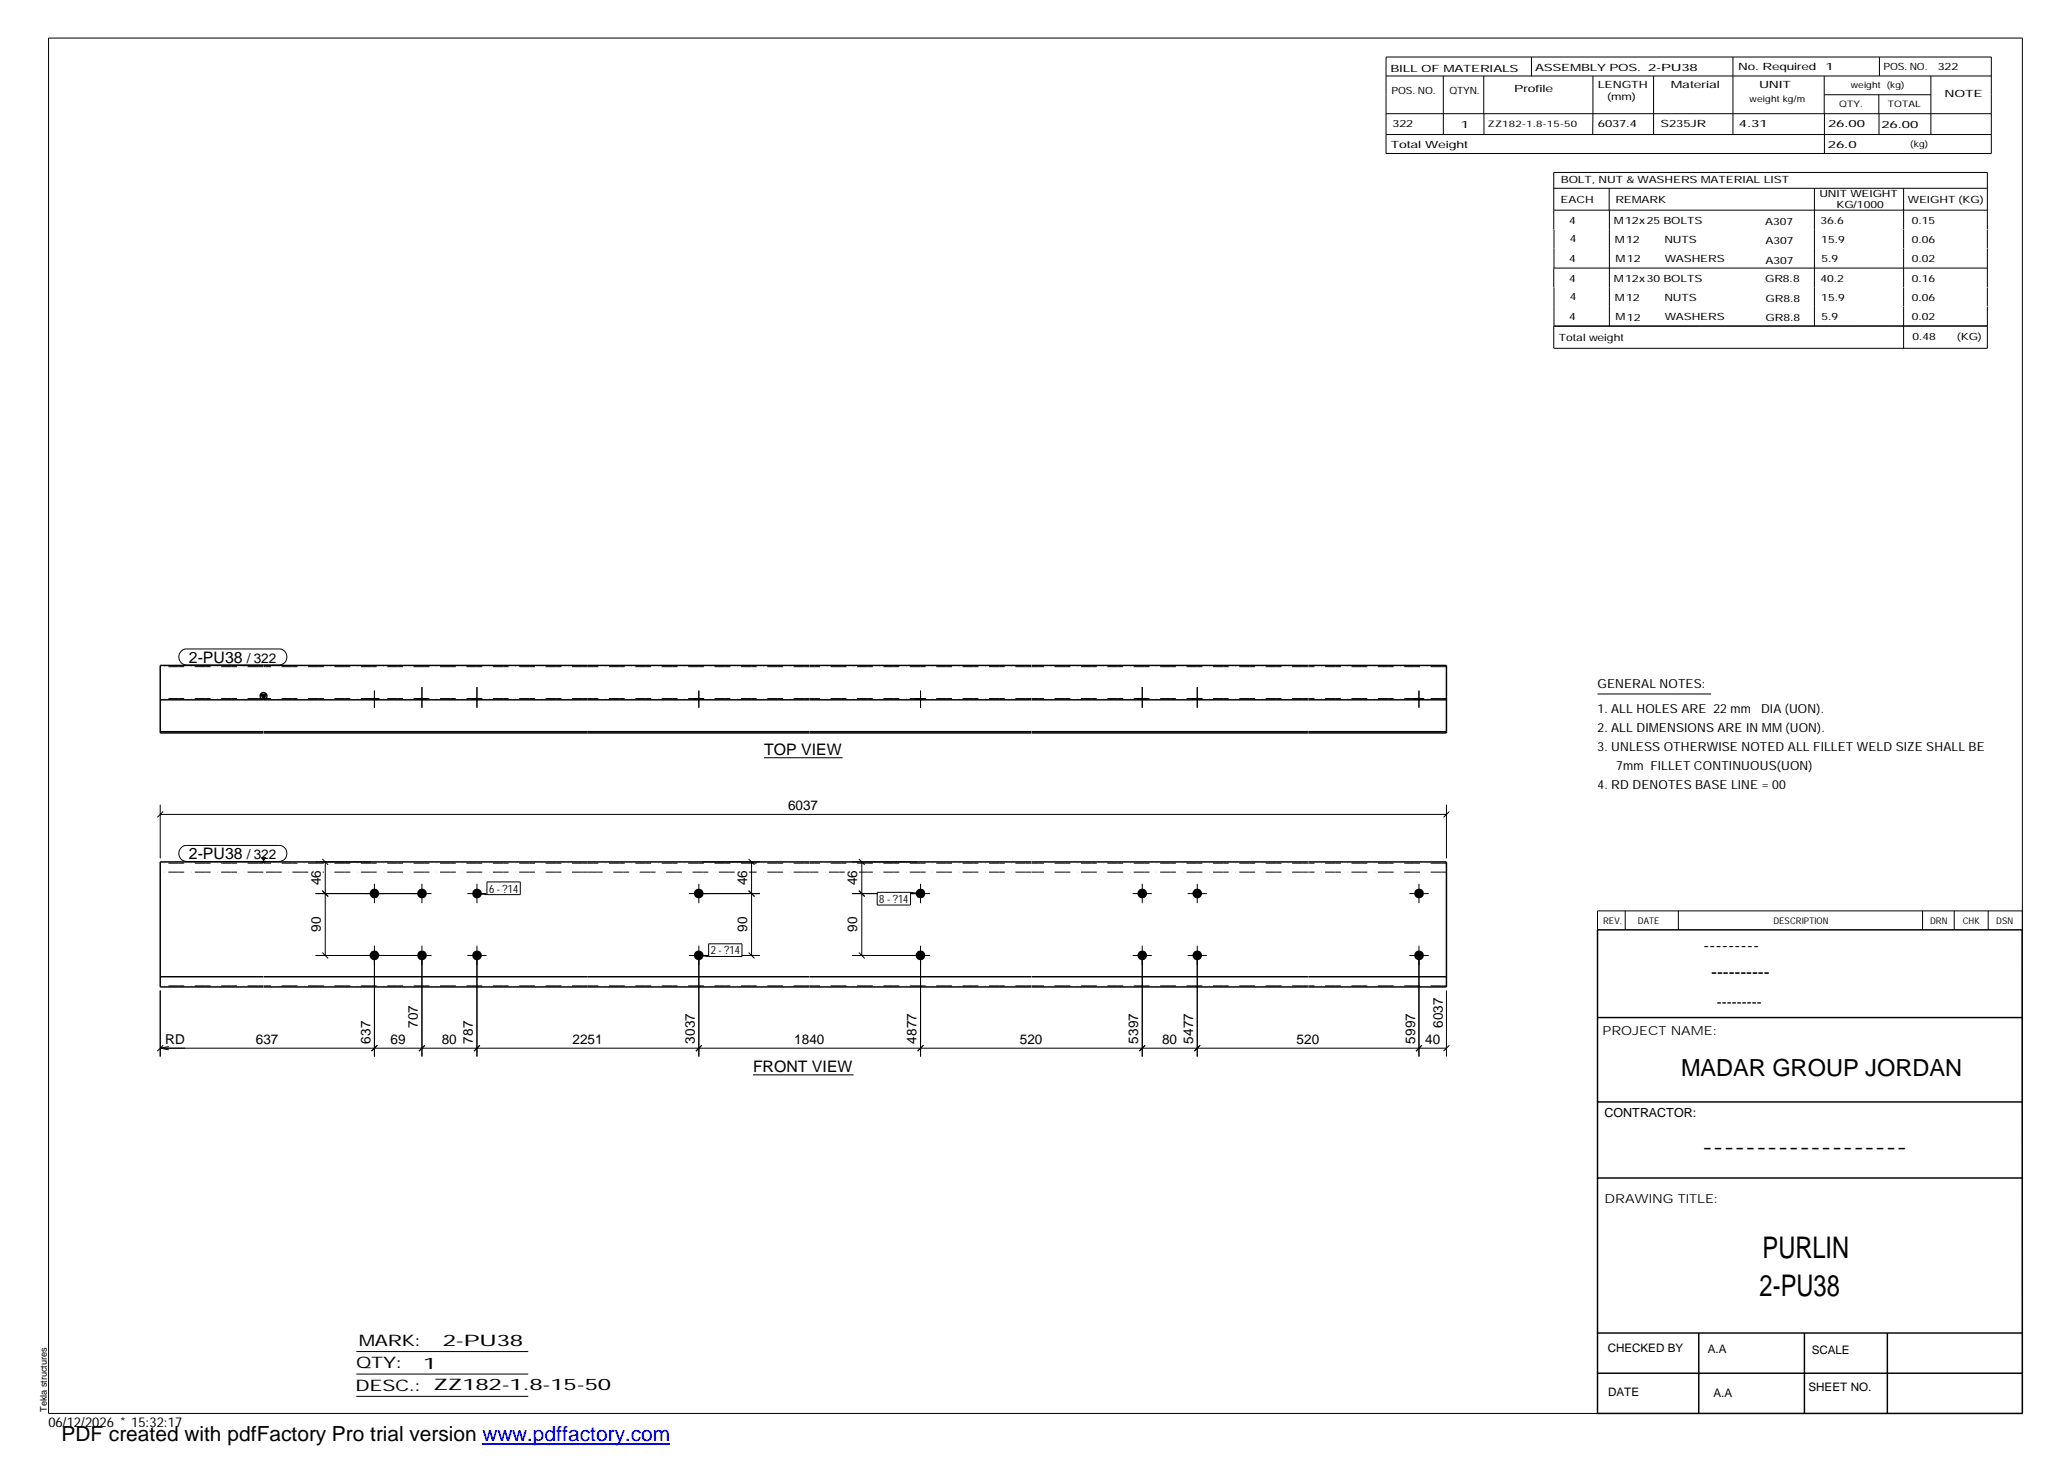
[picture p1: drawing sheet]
<svg xmlns="http://www.w3.org/2000/svg" width="420mm" height="297mm" viewBox="0 0 420 297" stroke-linecap="round" stroke-linejoin="round" font-family="sans-serif">
<g fill="#000">
<path d="M53 141.1h1.1l-.5 1zM53 174.1h1.1l-.5 1z"/>
<path d="M75.1 141.9h1.9v.3h-1.9z" fill-rule="evenodd"/>
<path d="M75.1 141.9h1.9v.3h-1.9z" fill-rule="evenodd"/>
<path d="M84.8 141.9h1.9v.3h-1.9z" fill-rule="evenodd"/>
<path d="M84.8 141.9h1.9v.3h-1.9z" fill-rule="evenodd"/>
<path d="M95.9 141.9h2v.3h-2z" fill-rule="evenodd"/>
<path d="M95.9 141.9h2v.3h-2z" fill-rule="evenodd"/>
<path d="M141 141.9h2v.3h-2z" fill-rule="evenodd"/>
<path d="M141 141.9h2v.3h-2z" fill-rule="evenodd"/>
<path d="M186.1 141.9h1.9v.3h-1.9z" fill-rule="evenodd"/>
<path d="M186.1 141.9h1.9v.3h-1.9z" fill-rule="evenodd"/>
<path d="M231.1 141.9h1.9v.3h-1.9z" fill-rule="evenodd"/>
<path d="M231.1 141.9h1.9v.3h-1.9z" fill-rule="evenodd"/>
<path d="M242.3 141.9h1.9v.3h-1.9z" fill-rule="evenodd"/>
<path d="M242.3 141.9h1.9v.3h-1.9z" fill-rule="evenodd"/>
<path d="M287.3 141.9h2v.3h-2z" fill-rule="evenodd"/>
<path d="M287.3 141.9h2v.3h-2z" fill-rule="evenodd"/>
<circle cx="76.1" cy="194.1" r=".98"/>
<circle cx="76.1" cy="181.5" r=".97"/>
<circle cx="85.7" cy="194.1" r=".99"/>
<circle cx="85.7" cy="181.5" r=".99"/>
<circle cx="96.9" cy="194.1" r=".99"/>
<circle cx="96.9" cy="181.5" r=".99"/>
<circle cx="142" cy="194.1" r=".98"/>
<circle cx="142" cy="181.5" r=".98"/>
<circle cx="187" cy="194.1" r=".98"/>
<circle cx="187" cy="181.5" r=".98"/>
<circle cx="232" cy="194.1" r=".98"/>
<circle cx="232.1" cy="181.5" r=".97"/>
<circle cx="243.2" cy="194.1" r=".98"/>
<circle cx="243.2" cy="181.5" r=".97"/>
<circle cx="288.3" cy="194.1" r=".98"/>
<circle cx="288.3" cy="181.5" r=".98"/>
</g>
<g fill="none" stroke="#000" stroke-width=".2">
<path d="M9.9 7.7h401v279.5h-401zM281.6 11.6h123v19.6h-123zM281.6 15.4h123M293.2 15.4v11.9M301.5 15.4v7.7M311.1 11.6v3.9M323.6 15.4v11.9M336 15.4v11.9M352.1 11.6v15.7M370.6 15.4v7.7M370.7 19.2h21.6M381.7 19.2v3.9"/>
<path d="M381.8 11.6v3.8M392.3 15.4v11.9M281.6 23.1h123M281.6 27.3h123M301.5 23.1v4.2M315.7 38.3h88.1M326.9 38.3v4.4M368.6 38.3v27.9M370.7 23.1v8.1M381.8 23.1v4.2M386.8 38.3v8.3M315.7 42.7h88.1"/>
<path d="M315.7 46.6v-11.6h88.1v11.6M315.7 54.5v3.9M315.7 54.5h88.1M315.7 46.6v7.9M315.7 58.4v7.8M327 42.7v23.5M386.8 46.6v3.9M386.8 50.6v7.7M386.8 58.4v3.9M403.8 46.6v3.9M403.8 50.6v7.7M403.8 58.4v3.9"/>
<path d="M386.8 62.3v8.5M403.8 62.3v8.5h-88.1M403.8 66.2h-88.1v4.5M36.8 132.3a1.4 1.4 0 0 1 1.2-.4h18.6a1.63 1.63 0 0 1 1.7 1.6 1.63 1.63 0 0 1-1.7 1.6h-18.6a1.65 1.65 0 0 1-1.5-1 1.65 1.65 0 0 1 .3-1.8zM85.7 139.6v4.2M96.9 139.6v4.2M232.1 139.6v4.2M243.2 139.6v4.2M75.1 141.9v.3M76.1 140.3v3.5M77 141.9v.3M84.8 141.9v.3"/>
<path d="M86.7 141.9v.3M95.9 141.9v.3M97.9 141.9v.3M141 141.9v.3M142 140.3v3.5M143 141.9v.3M155.2 154h16M186.1 141.9v.3M187 140.3v3.5M188 141.9v.3M231.1 141.9v.3M233 141.9v.3"/>
<path d="M242.3 141.9v.3M244.2 141.9v.3M287.3 141.9v.3M288.3 140.3v3.5M289.3 141.9v.3M324.6 141h23M32.6 165.5h261.3M32.6 163.5v10.9M33.1 164.9l-1.1 1.2M36.8 172.2a1.4 1.4 0 0 1 1.2-.4h18.6a1.63 1.63 0 0 1 1.7 1.6 1.63 1.63 0 0 1-1.7 1.6h-18.6a1.65 1.65 0 0 1-1.5-1 1.65 1.65 0 0 1 .3-1.8zM64.1 175.1h11.3M65.5 174.5l1.2 1.2"/>
<path d="M66.1 175.1v19M76.1 179.6v3.9M85.7 179.6v3.9M96.9 179.6v3.9M98.9 179.2h6.8v2.6h-6.8zM142 179.6v3.9M142.7 175.1h11.7M152.1 174.5l1.2 1.2M152.7 175.1v19M173.1 175.1h13.2M174.5 174.5l1.2 1.2M175.1 175.1v19"/>
<path d="M187 179.6v3.9M232.1 179.6v3.9M243.2 179.6v3.9M288.3 179.6v3.9M293.9 163.5v10.9M294.5 164.9l-1.2 1.2M64.1 194.1h23.6M64.1 181.6h23.6M65.5 193.5l1.2 1.2M65.5 181l1.2 1.1M76.1 192.1v22.6M85.7 192.1v22.6"/>
<path d="M95 194.1h3.8M95 181.6h3.8M96.9 192.1v22.6M96.9 181.6l2 .2M140 194.1h4.1M140 181.6h14.4M142 192.1v22.6M142 194.1l2 .2M144 191.8h6.7v2.5h-6.7zM150.7 194.1h3.7M152.1 193.5l1.2 1.2M152.1 181l1.2 1.1"/>
<path d="M173.1 194.1h15.9M173.1 181.6h5.2M174.5 193.5l1.2 1.2M174.5 181l1.2 1.1M178.2 181.3h6.8v2.6h-6.8zM184.9 181.6h4.1M185 181.3l2 .3M187 192.1v22.6M230.1 194.1h3.9M230.1 181.6h3.9M232.1 192.1v22.6M241.3 194.1h3.9"/>
<path d="M241.3 181.6h3.9M243.2 192.1v22.6M286.3 194.1h4M286.3 181.6h4M288.3 192.1v22.6M330.2 185.1v3.8M341 185.1v3.8M390.6 185.1v3.8M397 185.1v3.8M403.9 185.1v3.8M410.9 185.1h-86.3v3.8M32.6 201.2v13.5"/>
<path d="M32.6 213h261.3M32.6 213l1.7 .3M33.1 212.4l-1.1 1.2M34.3 212.6l-1.7 .4M76.7 212.4l-1.2 1.2M86.3 212.4l-1.2 1.2M97.5 212.4l-1.2 1.2M142.6 212.4l-1.2 1.2M153 218.4h20.4M187.6 212.4l-1.2 1.2M232.7 212.4l-1.2 1.2M243.8 212.4l-1.1 1.2"/>
<path d="M288.9 212.4l-1.2 1.2M293.9 201.2v13.5M294.5 212.4l-1.2 1.2M72.4 274.6h34.9M72.4 279.2h34.9M72.4 283.7h34.9"/>
</g>
<g fill="none" stroke="#000" stroke-width=".3">
<path d="M53.5 135.2h-20.9v13.7h20.9M53.6 135.2h155.9M209.6 135.2h56.1M265.8 135.2h28.1v13.7h-28.1M32.6 148.7h20.9M32.6 142.2h20.9M53 141.1h1.1l-.5 1zM53.6 148.9h155.9M53.6 148.7h155.9M53.6 142.2h155.9M209.6 148.9h56.1M209.6 148.7h56.1"/>
<path d="M209.6 142.2h56.1M265.8 148.7h28.1M265.8 142.2h28.1M53 174.9a.69 .69 0 0 0 1.1 0M53.5 174.9l.1 .2v-.2M53.5 175.1h-20.9v25.4h20.9M53.6 175.1h155.9M209.6 175.1h56.1M265.8 175.1h28.1v25.4h-28.1M32.6 198.4h20.9M53.6 198.4h155.9M209.6 198.4h56.1"/>
<path d="M265.8 198.4h28.1M324.6 188.9h86.2l.1 98.3h-86.3zM53.6 200.5h155.9M209.6 200.5h56.1M324.6 206.7h86.3M324.6 239.3h86.3M324.6 223.9h86.3M324.6 270.8h86.3M324.6 279h86.3M345.1 270.8v16.4M366.6 270.8v16.4M383.5 270.8v16.4"/>
<circle cx="53.5" cy="141.4" r=".71"/>
</g>
<g fill="none" stroke="#000" stroke-width=".2" stroke-dasharray="1.1 0 2.1 .7 0 1.4" stroke-linecap="butt">
<path d="M53.5 135.5h-20.9M119.4 135.5h-65.8M164.5 135.5h-45M209.5 135.5h-45M265.7 135.5h-56.1M293.9 135.5h-28.1M53.5 141.9h-20.9M119.4 141.9h-65.8M164.5 141.9h-45M209.5 141.9h-45M265.7 141.9h-56.1M293.9 141.9h-28.1"/>
<path d="M53.5 177.2h-20.9M53.5 175.4h-20.9M62.6 177.2h-9M119.4 177.2h-53.8M119.4 175.4h-65.8M149.3 177.2h-29.8M164.5 177.2h-12.3M164.5 175.4h-45M171.6 177.2h-7.1M209.5 177.2h-35M209.5 175.4h-45M265.7 177.2h-56.1"/>
<path d="M265.7 175.4h-56.1M293.9 177.2h-28.1M293.9 175.4h-28.1M53.5 200.3h-20.9M119.4 200.3h-65.8M164.5 200.3h-45M209.5 200.3h-45M265.7 200.3h-56.1M293.9 200.3h-28.1"/>
</g>
<path d="M98 293.3h38.2" fill="none" stroke="#00f" stroke-width=".3"/>
<g font-size="6.1">
<text x="358.1" y="255.5">PURLIN</text>
<text x="357.5" y="263.3">2-PU38</text>
</g>
<text font-size="4.8" x="341.5" y="218.6">MADAR GROUP JORDAN</text>
<text font-size="4.2" x="12.5" y="292.7">PDF created with pdfFactory Pro trial version www.pdffactory.com</text>
<g font-size="3.6">
<text x="346.1" y="193.2">---------</text>
<text x="347.7" y="198.6">----------</text>
<text x="345.8" y="234.2">-------------------</text>
</g>
<g font-size="3.2">
<text x="38.4" y="134.7">2-PU38</text>
<text x="155.2" y="153.4">TOP VIEW</text>
<text x="38.4" y="174.6">2-PU38</text>
<text x="153" y="217.9">FRONT VIEW</text>
<text x="72.9" y="273.5">MARK:</text>
<text x="90" y="273.5">2-PU38</text>
<text x="72.4" y="278">QTY:</text>
<text x="86" y="278.1">1</text>
<text x="72.2" y="282.6">DESC.:</text>
<text x="88.1" y="282.4">ZZ182-1.8-15-50</text>
</g>
<text font-size="3" x="348.8" y="204.5">---------</text>
<g font-size="2.8">
<text x="50.2" y="134.7">/ 322</text>
<text x="160.1" y="164.5">6037</text>
<text x="50.2" y="174.6">/ 322</text>
<text x="65.2" y="179.9" transform="rotate(-90 65.2 179.9)">46</text>
<text x="151.8" y="179.9" transform="rotate(-90 151.8 179.9)">46</text>
<text x="174.2" y="179.9" transform="rotate(-90 174.2 179.9)">46</text>
<text x="65.2" y="189.4" transform="rotate(-90 65.2 189.4)">90</text>
<text x="151.8" y="189.4" transform="rotate(-90 151.8 189.4)">90</text>
<text x="174.2" y="189.4" transform="rotate(-90 174.2 189.4)">90</text>
<text x="84.9" y="208.9" transform="rotate(-90 84.9 208.9)">707</text>
<text x="293.1" y="208.9" transform="rotate(-90 293.1 208.9)">6037</text>
<text x="33.6" y="212.1">RD</text>
<text x="52" y="212">637</text>
<text x="75.3" y="212.1" transform="rotate(-90 75.3 212.1)">637</text>
<text x="79.3" y="212">69</text>
<text x="89.7" y="212">80</text>
<text x="96.1" y="212.1" transform="rotate(-90 96.1 212.1)">787</text>
<text x="116.3" y="212">2251</text>
<text x="141.2" y="212.1" transform="rotate(-90 141.2 212.1)">3037</text>
<text x="161.4" y="212">1840</text>
<text x="186.2" y="212.1" transform="rotate(-90 186.2 212.1)">4877</text>
<text x="207.2" y="212">520</text>
<text x="231.3" y="212.1" transform="rotate(-90 231.3 212.1)">5397</text>
<text x="236.1" y="212">80</text>
<text x="242.4" y="212.1" transform="rotate(-90 242.4 212.1)">5477</text>
<text x="263.4" y="212">520</text>
<text x="287.5" y="212.1" transform="rotate(-90 287.5 212.1)">5997</text>
<text x="289.6" y="212">40</text>
<text x="9.8" y="290">06/12/2026 * 15:32:17</text>
</g>
<g font-size="2.5">
<text x="324.6" y="139.9">GENERAL NOTES:</text>
<text x="324.6" y="148.7">2. ALL DIMENSIONS ARE IN MM (UON).</text>
<text x="324.6" y="144.9">1. ALL HOLES ARE 22 mm</text>
<text x="357.8" y="144.9">DIA (UON).</text>
<text x="324.6" y="152.5">3. UNLESS OTHERWISE NOTED ALL FILLET WELD SIZE SHALL BE</text>
<text x="324.6" y="160.2">4. RD DENOTES BASE LINE = 00</text>
<text x="328.4" y="156.4">7mm FILLET CONTINUOUS(UON)</text>
<text x="325.6" y="210.3">PROJECT NAME:</text>
<text x="326" y="226.9">CONTRACTOR:</text>
<text x="326" y="244.4">DRAWING TITLE:</text>
</g>
<g font-size="2.4">
<text x="326.7" y="274.7">CHECKED BY</text>
<text x="347" y="275">A.A</text>
<text x="368.1" y="275.1">SCALE</text>
<text x="326.7" y="283.6">DATE</text>
<text x="348.1" y="283.9">A.A</text>
<text x="367.5" y="282.6">SHEET NO.</text>
</g>
<g font-size="2.3">
<text x="99.4" y="181.3">6 - ?14</text>
<text x="178.6" y="183.5">8 - ?14</text>
<text x="144.4" y="193.9">2 - ?14</text>
</g>
<g font-size="2">
<text x="282.5" y="14.6">BILL OF MATERIALS</text>
<text x="311.9" y="14.4">ASSEMBLY POS.</text>
<text x="324.6" y="17.9">LENGTH</text>
<text x="334.9" y="14.4">2-PU38</text>
<text x="339.5" y="17.9">Material</text>
<text x="353.1" y="14.2">No. Required</text>
<text x="357.4" y="17.9">UNIT</text>
<text x="370.9" y="14.2">1</text>
<text x="382.7" y="14.2">POS. NO.</text>
<text x="393.7" y="14.3">322</text>
<text x="282.7" y="19.1">POS. NO.</text>
<text x="294.5" y="19">QTYN.</text>
<text x="307.6" y="18.7">Profile</text>
<text x="326.5" y="20.4">(mm)</text>
<text x="395.1" y="19.6">NOTE</text>
<text x="282.9" y="25.8">322</text>
<text x="296.8" y="26">1</text>
<text x="324.7" y="25.9">6037.4</text>
<text x="337.4" y="25.9">S235JR</text>
<text x="353.3" y="25.9">4.31</text>
<text x="371.4" y="25.9">26.00</text>
<text x="382.3" y="25.9">26.00</text>
<text x="282.6" y="30.1">Total Weight</text>
<text x="371.4" y="30">26.0</text>
<text x="317.1" y="41.3">EACH</text>
<text x="317.1" y="37.2">BOLT, NUT &amp; WASHERS MATERIAL LIST</text>
<text x="328.2" y="41.3">REMARK</text>
<text x="369.7" y="40.1">UNIT WEIGHT</text>
<text x="387.6" y="41.2">WEIGHT (KG)</text>
<text x="318.8" y="45.4">4</text>
<text x="327.9" y="45.6">M12x25 BOLTS</text>
<text x="358.6" y="45.6">A307</text>
<text x="369.9" y="45.5">36.6</text>
<text x="373.1" y="42.2">KG/1000</text>
<text x="388.4" y="45.5">0.15</text>
<text x="318.8" y="53.3">4</text>
<text x="318.9" y="49.2">4</text>
<text x="328.1" y="49.3">M12</text>
<text x="328.3" y="53.3">M12</text>
<text x="338.2" y="49.4">NUTS</text>
<text x="338.2" y="53.3">WASHERS</text>
<text x="358.7" y="49.6">A307</text>
<text x="358.7" y="53.5">A307</text>
<text x="370" y="49.3">15.9</text>
<text x="370.1" y="53.2">5.9</text>
<text x="388.4" y="49.4">0.06</text>
<text x="388.4" y="53.3">0.02</text>
<text x="318.8" y="57.2">4</text>
<text x="327.9" y="57.3">M12x30 BOLTS</text>
<text x="358.6" y="57.4">GR8.8</text>
<text x="369.9" y="57.3">40.2</text>
<text x="388.4" y="57.2">0.16</text>
<text x="318.8" y="65.1">4</text>
<text x="318.9" y="61">4</text>
<text x="328.1" y="61.2">M12</text>
<text x="328.3" y="65.1">M12</text>
<text x="338.2" y="61.2">NUTS</text>
<text x="338.2" y="65.1">WASHERS</text>
<text x="358.7" y="61.4">GR8.8</text>
<text x="358.7" y="65.3">GR8.8</text>
<text x="370" y="61.1">15.9</text>
<text x="370.1" y="65">5.9</text>
<text x="388.4" y="61.2">0.06</text>
<text x="388.4" y="65.1">0.02</text>
<text x="316.7" y="69.3">Total weight</text>
<text x="388.6" y="69.1">0.48</text>
<text x="397.6" y="69">(KG)</text>
</g>
<g font-size="1.9">
<text x="325.7" y="187.8">REV.</text>
<text x="332.8" y="187.6">DATE</text>
<text x="360.3" y="187.7">DESCRIPTION</text>
<text x="392.1" y="187.6">DRN</text>
<text x="398.8" y="187.6">CHK</text>
<text x="405.6" y="187.7">DSN</text>
<text x="9.5" y="286.8" transform="rotate(-90 9.5 286.8)">Tekla structures</text>
</g>
<g font-size="1.8">
<text x="376" y="17.9">weight (kg)</text>
<text x="355.5" y="20.7">weight kg/m</text>
<text x="373.6" y="21.7">QTY.</text>
<text x="383.5" y="21.8">TOTAL</text>
<text x="302.3" y="25.9">ZZ182-1.8-15-50</text>
<text x="388.1" y="29.8">(kg)</text>
</g>
</svg>
